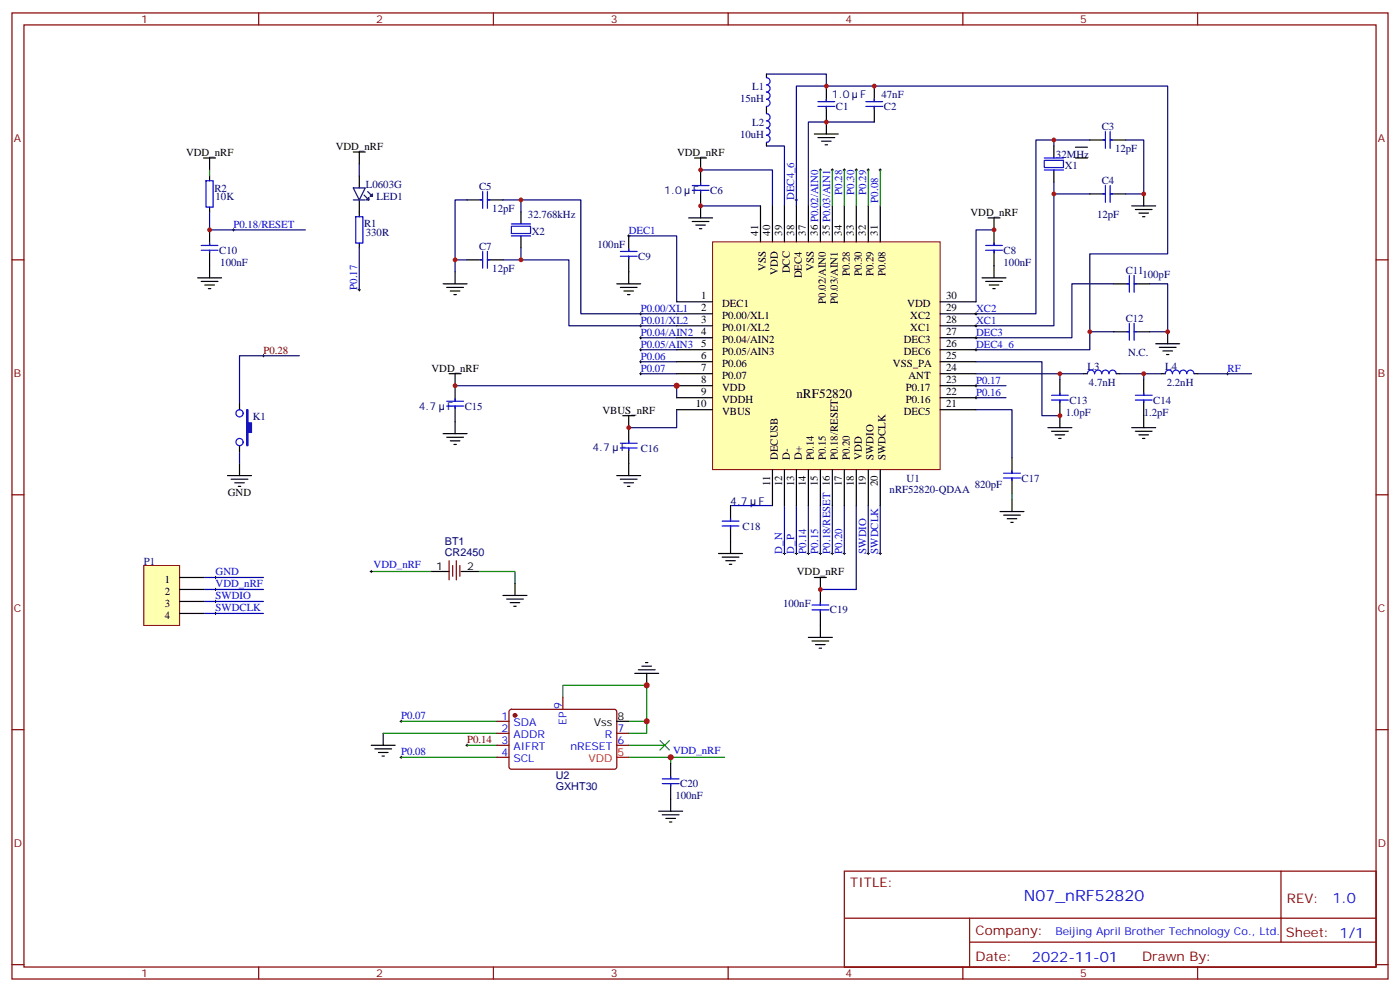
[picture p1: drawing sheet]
<svg xmlns="http://www.w3.org/2000/svg" width="412mm" height="292mm" viewBox="0 0 412 292" stroke-linecap="round" stroke-linejoin="round" font-family="sans-serif">
<g fill="none" stroke="#870000" stroke-width=".35">
<path d="M3.5 3.8h405.4v284.3h-405.4zM7.1 7.3h398.2v277.3h-398.2zM76.2 3.8v3.5M145.3 3.8v3.5M214.5 3.8v3.5M283.6 3.8v3.5M352.8 3.8v3.5M3.5 76.5h3.6M405.3 76.5h3.6M3.5 145.6h3.6M405.3 145.6h3.6M3.5 214.8h3.6"/>
<path d="M405.3 214.8h3.6M248.7 256.4h156.6v28.2h-156.6zM377.3 256.4v20.9M248.7 270.2h156.5M285.6 277.3h119.6M285.6 270.2v14.2M3.5 283.9h3.6M76.2 284.6v3.5M145.3 284.6v3.5M214.5 284.6v3.5M283.6 284.6v3.5M352.8 284.6v3.5"/>
<path d="M405.3 283.9h3.6"/>
</g>
<g fill="none" stroke="#000" stroke-width=".29">
<path d="M234.2 58.8h.7M234.6 58.5v.7M241.3 50h.7M241.7 49.7v.7M244.8 50h.7M245.2 49.7v.7M248.4 50h.7M248.7 49.7v.7M251.9 50h.7M252.2 49.7v.7M255.4 50h.7M255.8 49.7v.7"/>
<path d="M258.9 50h.7M259.3 49.7v.7M68.4 67.7h.7M68.8 67.3v.7M184.9 69.4h.7M185.2 69.1v.7M105.5 85.3h.7M105.8 84.9v.8M188.4 92.4h.7M188.4 95.9h.7M188.4 99.4h.7M188.7 92v.7"/>
<path d="M188.7 95.5v.7M188.7 99.1v.7M287.2 92.4h.7M287.2 95.9h.7M287.2 99.4h.7M287.5 92v.7M287.5 95.5v.7M287.5 99.1v.7M77.3 104.7h.7M77.6 104.4v.7M188.4 110h.7M188.4 106.5h.7"/>
<path d="M188.4 102.9h.7M188.7 102.6v.7M188.7 106.1v.7M188.7 109.6v.7M287.2 102.9h.7M287.2 117.1h.7M287.2 113.5h.7M287.5 102.6v.7M287.5 113.2v.7M287.5 116.7v.7M361.2 110h.7M361.6 109.6v.7"/>
<path d="M63.1 170h.8M63.1 173.5h.8M63.1 177h.8M63.5 169.6v.7M63.5 173.1v.7M63.5 176.7v.7M230.7 162.9h.7M231.1 162.6v.7M234.2 162.9h.7M234.6 162.6v.7M237.8 162.9h.7M238.1 162.6v.7"/>
<path d="M241.3 162.9h.7M241.7 162.6v.7M244.8 162.9h.7M245.2 162.6v.7M248.4 162.9h.7M248.7 162.6v.7M255.4 162.9h.7M255.8 162.6v.7M258.9 162.9h.7M259.3 162.6v.7M63.1 180.6h.8M63.5 180.2v.7"/>
</g>
<g fill="none" stroke="#000" stroke-width=".35">
<path d="M239.9 39.4h7M243.4 35.9v3.5M60 46.5h3.5M61.7 46.5v3.5M104.1 44.7h3.5M105.8 44.7v3.6M204.6 46.5h3.5M206.4 46.5v3.5M240.9 40.5h5M242 41.6h2.8M243.1 42.6h.7M336.9 57.1v3.5"/>
<path d="M61.7 78.2v3.6M202.8 64.1h7.1M203.9 65.2h4.9M205 66.3h2.8M206 67.3h.7M206.4 60.6v3.5M291 64.1h3.6M292.8 64.1v3.6M292.8 78.2v3.6M333.4 60.6h7M334.4 61.7h5M335.5 62.7h2.8"/>
<path d="M336.5 63.8h.8M58.2 81.8h7.1M59.3 82.8h4.9M60.3 83.9h2.8M61.4 84.9h.7M130.5 83.5h7.1M131.6 84.6h4.9M132.6 85.7h2.9M133.7 86.7h.7M134.1 80v3.5M181.7 83.5h7M182.7 84.6h5"/>
<path d="M183.8 85.7h2.8M184.9 86.7h.7M185.2 80v3.5M289.3 81.8h7M290.3 82.8h5M291.4 83.9h2.8M292.5 84.9h.7M344 97.6v3.6M132.3 110h3.5M134.1 110v3.5M340.4 101.2h7.1M341.5 102.2h4.9"/>
<path d="M342.5 103.3h2.9M343.6 104.4h.7M67 140h7.1M70.6 136.5v3.5M130.5 127.6h7.1M131.6 128.7h4.9M132.6 129.8h2.9M133.7 130.8h.7M134.1 124.1v3.5M181.7 140h7M183.4 122.3h3.6M185.2 122.3v3.6"/>
<path d="M185.2 136.5v3.5M308.7 125.9h7M309.7 126.9h5M310.8 128h2.8M311.9 129h.7M312.2 122.3v3.6M333.4 125.9h7M334.4 126.9h5M335.5 128h2.8M336.5 129h.8M336.9 122.3v3.6M68.1 141h4.9"/>
<path d="M69.1 142.1h2.9M70.2 143.2h.7M182.7 141h5M183.8 142.1h2.8M184.9 143.2h.7M215.2 159.4v3.5M294.6 150.6h7M295.6 151.6h5M296.7 152.7h2.8M297.7 153.7h.7M298.1 147v3.6M211.7 162.9h7"/>
<path d="M212.7 164h5M213.8 165h2.8M214.8 166.1h.7M239.9 170h3.5M241.7 170v3.5M238.1 187.6h7.1M239.2 188.7h4.9M240.2 189.7h2.9M241.3 190.8h.7M241.7 184.1v3.5"/>
</g>
<g fill="none" stroke="#000080" stroke-width=".35">
<path d="M225.8 21.8h17.6v3.5h-8.8v35.3M243.4 25.3h100.6v49.4h-23v22.9M257.5 35.9h-19.4v24.7M105.8 48.3v3.5M137.6 58.8h-3.5v21.2M148.2 58.8h22.9v33.6h28.2M153.5 58.8v3.6M206.4 50h21.1v10.6M225.8 43h5.3v17.6M310.4 41.2v1.8M310.4 53.6v3.5M321 57.1h-10.6v38.8h-22.9"/>
<path d="M321 41.2h-15.8v51.2h-17.7M331.6 41.2h5.3v15.9h-5.3M61.7 62.4v5.3h28.3M134.1 76.5h3.5M148.2 76.5h19.4v19.4h31.7M153.5 73v3.5M185.2 69.4h14.1v19.4M206.4 60.6h17.6M292.8 67.7h-5.3v21.1M188.7 99.4h10.6M328.1 97.6h-7.1v5.3h-33.5M328.1 83.5h-12.4v15.9h-28.2"/>
<path d="M338.7 83.5h5.3v14.1h-5.3M88.2 104.7h-17.6v14.1M134.1 113.5h65.2v3.6M188.7 102.9h10.6M188.7 106.5h10.6M188.7 110h10.6M287.5 106.5h19.4v15.8h5.3M287.5 110h31.8M287.5 117.1h8.8M287.5 113.5h8.8M312.2 110v1.8M329.8 110h12.4"/>
<path d="M336.9 110v1.8M352.8 110h15.9M70.6 132.9v3.6M199.3 120.6v5.3h-14.1M287.5 120.6h10.6v14.1M215.2 148.8h12.3M231.1 148.8v14.1M234.6 148.8v14.1M238.1 148.8v14.1M241.7 148.8v14.1M245.2 148.8v14.1M248.7 148.8v14.1"/>
<path d="M252.2 148.8v24.7h-10.5M255.8 148.8v14.1M259.3 148.8v14.1M60 170h17.6M60 173.5h17.6M60 177h17.6M60 180.6h17.6"/>
</g>
<path d="M42.3 166.4h10.6v17.7h-10.6z" fill="#ffffb0" stroke="#800000" stroke-width=".29"/>
<g fill="none" stroke="#000" stroke-width=".35">
<path d="M225.8 21.8v1.1M225.8 31.3v2.1M243.4 25.3v4.6M243.4 31.3v4.6M257.5 25.3v4.6M257.5 31.3v4.6M137.6 58.8h4.6M143.6 58.8h4.6M206.4 50v4.6M206.4 56v4.6M225.8 41.9v1.1M310.4 43v3.5"/>
<path d="M310.4 50v3.6M316.8 46.5h3.5M316.8 43.3h3.5M321 57.1h4.6M321 41.2h4.6M327 57.1h4.6M327 41.2h4.6M137.6 76.5h4.6M143.6 76.5h4.6M153.5 62.4v3.5M153.5 69.4v3.6M185.2 69.4v4.6"/>
<path d="M185.2 75.4v4.6M292.8 67.7v4.5M292.8 73.7v4.5M328.1 83.5h4.6M328.1 97.6h4.6M334.1 83.5h4.6M334.1 97.6h4.6M134.1 113.5v4.6M134.1 119.5v4.6M312.2 111.8v4.5M312.2 117.8v4.5M319.3 110h1"/>
<path d="M328.8 110h1M336.9 111.8v4.5M336.9 117.8v4.5M342.2 110h1.1M351.7 110h1.1M185.2 125.9v4.6M185.2 131.9v4.6M298.1 134.7v4.6M215.2 148.8v4.6M215.2 154.8v4.6M298.1 140.7v4.6M52.9 170h7.1"/>
<path d="M52.9 173.5h7.1M52.9 177h7.1M241.7 173.5v4.6M241.7 179.5v4.6M52.9 180.6h7.1"/>
</g>
<g fill="none" stroke="#00f" stroke-width=".35">
<path d="M225.8 22.9a1.06 1.06 0 0 1 1 1 1.06 1.06 0 0 1-1 1.1 1.06 1.06 0 0 1 1 1 1.06 1.06 0 0 1-1 1.1 1.06 1.06 0 0 1 1 1.1 1.06 1.06 0 0 1-1 1 1.06 1.06 0 0 1 1 1.1 1.06 1.06 0 0 1-1 1M225.8 33.4a1.06 1.06 0 0 1 1 1.1 1.06 1.06 0 0 1-1 1.1 1.06 1.06 0 0 1 1 1 1.06 1.06 0 0 1-1 1.1 1.06 1.06 0 0 1 1 1 1.06 1.06 0 0 1-1 1.1 1.06 1.06 0 0 1 1 1.1 1.06 1.06 0 0 1-1 1M240.9 29.9h5M240.9 31.3h5M243.4 29.2v.7M243.4 31.3v.7M255.1 29.9h4.9M255.1 31.3h4.9M257.5 29.2v.7M257.5 31.3v.7M325.6 38.7v5M327 38.7v5"/>
<path d="M141.5 58.8h.7M142.2 56.4v4.9M143.6 56.4v4.9M143.6 58.8h.7M203.9 56h4.9M203.9 54.6h4.9M206.4 53.9v.7M206.4 56v.7M307.6 47.2h5.7v2.1h-5.7zM307.6 50h5.7M307.6 46.5h5.7M324.9 57.1h.7"/>
<path d="M324.9 41.2h.7M325.6 54.6v4.9M327 54.6v4.9M327 57.1h.7M327 41.2h.7M141.5 76.5h.7M142.2 74v5M143.6 74v5M143.6 76.5h.7M150.6 66.6h5.7v2.1h-5.7zM150.6 65.9h5.7M150.6 69.4h5.7"/>
<path d="M182.7 75.4h5M182.7 74h5M185.2 73.3v.7M185.2 75.4v.7M290.3 73.7h5M290.3 72.2h5M292.8 71.5v.7M292.8 73.7v.7M332 83.5h.7M332 97.6h.7M332.7 81.1v4.9M332.7 95.2v4.9"/>
<path d="M334.1 81.1v4.9M334.1 95.2v4.9M334.1 83.5h.7M334.1 97.6h.7M131.6 119.5h4.9M131.6 118.1h4.9M134.1 117.4v.7M134.1 119.5v.7M309.7 116.3h5M309.7 117.8h5M312.2 115.6v.7M312.2 117.8v.7"/>
<path d="M320.3 110a1.06 1.06 0 0 1 1.1-1.1 1.06 1.06 0 0 1 1 1.1 1.06 1.06 0 0 1 1.1-1.1 1.06 1.06 0 0 1 1.1 1.1 1.06 1.06 0 0 1 1-1.1 1.06 1.06 0 0 1 1.1 1.1 1.06 1.06 0 0 1 1-1.1 1.06 1.06 0 0 1 1.1 1.1M334.4 116.3h5M334.4 117.8h5M336.9 115.6v.7M336.9 117.8v.7M343.3 110a1.06 1.06 0 0 1 1-1.1 1.06 1.06 0 0 1 1.1 1.1 1.06 1.06 0 0 1 1-1.1 1.06 1.06 0 0 1 1.1 1.1 1.06 1.06 0 0 1 1-1.1 1.06 1.06 0 0 1 1.1 1.1 1.06 1.06 0 0 1 1.1-1.1 1.06 1.06 0 0 1 1 1.1M182.7 131.9h5M182.7 130.5h5M185.2 129.8v.7M185.2 131.9v.7M295.6 139.3h5M298.1 138.6v.7"/>
<path d="M212.7 154.8h5M212.7 153.4h5M215.2 152.7v.7M215.2 154.8v.7M295.6 140.7h5M298.1 140.7v.7M239.2 179.5h4.9M239.2 178.1h4.9M241.7 177.4v.7M241.7 179.5v.7"/>
</g>
<path d="M209.9 71.2h67v67h-67z" fill="#ffffb0" stroke="#800000" stroke-width=".29"/>
<g fill="none" stroke="#000" stroke-width=".35">
<path d="M61.7 51.8v1.4M105.8 51.8v3.5M105.8 58.8v5M61.7 61v1.4M61.7 67.7v4.5M61.7 73.7v4.5M105.8 71.5v1.5M224 60.6v10.6M227.5 60.6v10.6M231.1 60.6v10.6M234.6 60.6v10.6M238.1 60.6v10.6"/>
<path d="M241.7 60.6v10.6M245.2 60.6v10.6M248.7 60.6v10.6M252.2 60.6v10.6M255.8 60.6v10.6M259.3 60.6v10.6M199.3 88.8h10.6M199.3 99.4h10.6M199.3 95.9h10.6M199.3 92.4h10.6M276.9 88.8h10.6M276.9 99.4h10.6"/>
<path d="M276.9 95.9h10.6M276.9 92.4h10.6M70.6 118.8v1.8M199.3 106.5h10.6M199.3 110h10.6M199.3 102.9h10.6M199.3 113.5h10.6M199.3 117.1h10.6M276.9 106.5h10.6M276.9 110h10.6M276.9 102.9h10.6M276.9 113.5h10.6"/>
<path d="M276.9 117.1h10.6M70.6 131.2v1.7M199.3 120.6h10.6M227.5 138.2v10.6M231.1 138.2v10.6M234.6 138.2v10.6M238.1 138.2v10.6M241.7 138.2v10.6M245.2 138.2v10.6M248.7 138.2v10.6M252.2 138.2v10.6M255.8 138.2v10.6"/>
<path d="M259.3 138.2v10.6M276.9 120.6h10.6M127 168.2h5.3M135.8 168.2h5.3M148.2 175.3h7M149.2 176.3h5M150.3 177.4h2.8M151.3 178.4h.7M151.7 171.7v3.6M187 198.2h7M188 197.1h5M189.1 196.1h2.8"/>
<path d="M190.1 195h.8M190.5 198.2v3.5M109.4 219.4h7M112.9 215.8v3.6M181.7 212.3h3.5M110.4 220.4h5M111.5 221.5h2.8M112.5 222.5h.7M194 238.8h7.1M195.1 239.8h4.9M197.6 224.6v4.6M197.6 230.6v8.2"/>
<path d="M196.1 240.9h2.9M197.2 241.9h.7"/>
</g>
<g fill="none" stroke="#00f" stroke-width=".35">
<path d="M60.7 53.2h2.1v7.8h-2.1zM59.3 72.2h4.9M59.3 73.7h4.9M61.7 71.5v.7M61.7 73.7v.7M104.8 63.8h2.1v7.7h-2.1zM195.1 230.6h4.9M195.1 229.2h4.9M197.6 228.5v.7M197.6 230.6v.8"/>
<circle cx="70.6" cy="121.6" r="1.06"/>
<circle cx="70.6" cy="130.1" r="1.06"/>
</g>
<path d="M72.7 120.6h.3v3.9h1.1v2.8h-1.1v3.9h-.3z" fill="#00f" stroke="#00f" stroke-width=".35"/>
<path d="M104.1 55.3h3.5l-1.8 3.5zM104.1 58.8h3.5M107.2 57.4l1.5 1.4v-.7l-.8 .7h.8M108.3 56.4l1.4 1.4v-.7l-.7 .7h.7" fill="none" stroke="#120380" stroke-width=".35"/>
<path d="M105.8 73v12.3" fill="none" stroke="#000080" stroke-width=".35"/>
<g fill="none" stroke="#008700" stroke-width=".35">
<path d="M61.7 50v1.8M241.7 50v10.6M245.2 50v10.6M248.7 50v10.6M252.2 50v10.6M255.8 50v10.6M259.3 50v10.6M298.1 145.3v1.7M109.4 168.2h17.6M141.1 168.2h10.6v3.5M112.9 215.8h33.5M118.2 212.3h28.2"/>
<path d="M137.6 219.4h8.8M165.8 205.2v-3.5h24.7v10.6h-5.3M185.2 219.4h10.6M190.5 212.3v3.5h-5.3M118.2 222.9h28.2M185.2 222.9h28.2M197.6 222.9v1.7"/>
</g>
<path d="M109 168.2h.7M109.4 167.9v.7M117.8 212.3h.7M118.2 211.9v.8M137.2 219.4h.7M137.6 219v.7M117.8 222.9h.7M118.2 222.5v.7M197.2 222.9h.7M197.6 222.5v.7" fill="none" stroke="#000" stroke-width=".29"/>
<path d="M194.4 217.9l2.8 2.9M197.2 217.9l-2.8 2.9" fill="none" stroke="#3c3" stroke-width=".35"/>
<path d="M132.3 165v5.7M133.3 166.4v3.2M134.4 165v5.7M135.5 166.4v3.2M146.4 212.3h3.5M146.4 215.8h3.5M146.4 219.4h3.5M150.2 209l.4-.2h30.6l.5 .7-.1 16.5-.6 .4-30.6-.1-.5-.6v-16.2zM165.8 205.2v3.6M181.7 215.8h3.5M181.7 219.4h3.5M146.4 222.9h3.5" fill="none" stroke="#870000" stroke-width=".35"/>
<circle cx="151.7" cy="210.5" r=".53" fill="#870000" stroke="#870000" stroke-width=".35"/>
<path d="M181.7 222.9h3.5" fill="none" stroke="#f00" stroke-width=".35"/>
<g fill="#c00">
<circle cx="61.7" cy="67.7" r=".71"/>
<circle cx="134.1" cy="113.5" r=".71"/>
<circle cx="134.1" cy="76.5" r=".71"/>
<circle cx="153.5" cy="76.5" r=".71"/>
<circle cx="153.5" cy="58.8" r=".71"/>
<circle cx="206.4" cy="60.6" r=".71"/>
<circle cx="206.4" cy="50" r=".71"/>
<circle cx="241.7" cy="173.5" r=".71"/>
<circle cx="243.4" cy="35.9" r=".71"/>
<circle cx="243.4" cy="25.3" r=".71"/>
<circle cx="257.5" cy="25.3" r=".71"/>
<circle cx="292.8" cy="67.7" r=".71"/>
<circle cx="310.4" cy="57.1" r=".71"/>
<circle cx="310.4" cy="41.2" r=".71"/>
<circle cx="312.2" cy="122.3" r=".71"/>
<circle cx="312.2" cy="110" r=".71"/>
<circle cx="321" cy="97.6" r=".71"/>
<circle cx="336.9" cy="110" r=".71"/>
<circle cx="336.9" cy="57.1" r=".71"/>
<circle cx="344" cy="97.6" r=".71"/>
<circle cx="199.3" cy="113.5" r=".88"/>
<circle cx="185.2" cy="125.9" r=".71"/>
<circle cx="197.6" cy="222.9" r=".88"/>
<circle cx="190.5" cy="212.3" r=".88"/>
<circle cx="190.5" cy="201.7" r=".88"/>
</g>
<text font-size="4.6" fill="#00f" x="301.6" y="265.2">N07_nRF52820</text>
<g font-size="4.2" fill="#00f">
<text x="392.5" y="265.7">1.0</text>
<text x="304" y="283">2022-11-01</text>
</g>
<text font-size="3.9" x="234.6" y="117.1">nRF52820</text>
<g font-size="3.9" fill="#800">
<text x="250.5" y="261">TITLE:</text>
<text x="379.1" y="265.7">REV:</text>
<text x="287.4" y="275.2">Company:</text>
<text x="378.7" y="275.8">Sheet: 1/1</text>
<text x="287.4" y="282.9">Date:</text>
<text x="336.4" y="282.9">Drawn By:</text>
</g>
<g font-size="3.2" fill="#800">
<text x="41.6" y="6.8">1</text>
<text x="110.8" y="6.8">2</text>
<text x="179.9" y="6.8">3</text>
<text x="249.1" y="6.8">4</text>
<text x="318.2" y="6.8">5</text>
<text x="4.1" y="41.9">A</text>
<text x="405.9" y="41.9">A</text>
<text x="4.1" y="111.1">B</text>
<text x="405.9" y="111.1">B</text>
<text x="4.1" y="180.2">C</text>
<text x="405.9" y="180.2">C</text>
<text x="4.1" y="249.3">D</text>
<text x="405.9" y="249.3">D</text>
<text x="41.6" y="287.6">1</text>
<text x="110.8" y="287.6">2</text>
<text x="179.9" y="287.6">3</text>
<text x="249.1" y="287.6">4</text>
<text x="318.2" y="287.6">5</text>
</g>
<g font-size="3.2" fill="#000080">
<text x="218" y="29.9">15nH</text>
<text x="221.5" y="26.4">L1</text>
<text x="245.1" y="28.8">1.0</text>
<text x="253.4" y="28.8">F</text>
<text x="259.7" y="28.8">47nF</text>
<text x="246.2" y="32.4">C1</text>
<text x="260.3" y="32.4">C2</text>
<text x="218" y="40.5">10uH</text>
<text x="221.5" y="37">L2</text>
<text x="324.6" y="38.4">C3</text>
<text x="311.1" y="46.5">32MHz</text>
<text x="328.5" y="44.7">12pF</text>
<text x="313.6" y="49.7">X1</text>
<text x="63.1" y="56.4">R2</text>
<text x="63.5" y="58.8">10K</text>
<text x="107.8" y="55.3">L0603G</text>
<text x="110.9" y="58.8">LED1</text>
<text x="141.1" y="56">C5</text>
<text x="195.7" y="57.1">1.0</text>
<text x="204" y="57.1">F</text>
<text x="209.2" y="57.1">C6</text>
<text x="324.6" y="54.3">C4</text>
<text x="145" y="62.4">12pF</text>
<text x="155.5" y="64.1">32.768kHz</text>
<text x="323.2" y="64.1">12pF</text>
<text x="107.2" y="67">R1</text>
<text x="107.8" y="69.4">330R</text>
<text x="156.6" y="69.1">X2</text>
<text x="64.6" y="74.7">C10</text>
<text x="141.1" y="73.7">C7</text>
<text x="176" y="72.9">100nF</text>
<text x="188" y="76.5">C9</text>
<text x="295.6" y="74.7">C8</text>
<text x="64.9" y="78.2">100nF</text>
<text x="145" y="80">12pF</text>
<text x="295.6" y="78.2">100nF</text>
<text x="331.6" y="80.7">C11</text>
<text x="336.5" y="81.7">100pF</text>
<text x="331.6" y="94.8">C12</text>
<text x="332.3" y="104.7">N.C.</text>
<text x="320.3" y="108.9">L3</text>
<text x="320.8" y="113.5">4.7nH</text>
<text x="343.3" y="108.9">L4</text>
<text x="343.7" y="113.5">2.2nH</text>
<text x="315" y="118.8">C13</text>
<text x="339.7" y="118.8">C14</text>
<text x="74.4" y="123.8">K1</text>
<text x="123.4" y="120.5">4.7</text>
<text x="131.7" y="120.5">F</text>
<text x="136.9" y="120.6">C15</text>
<text x="314" y="122.3">1.0pF</text>
<text x="336.9" y="122.3">1.2pF</text>
<text x="174.5" y="132.9">4.7</text>
<text x="182.9" y="132.9">F</text>
<text x="188.7" y="132.9">C16</text>
<text x="267.1" y="141.7">U1</text>
<text x="287.1" y="143.5">820pF</text>
<text x="300.9" y="141.7">C17</text>
<text x="215.1" y="148.8">4.7</text>
<text x="223.4" y="148.8">F</text>
<text x="262.1" y="145.2">nRF52820-QDAA</text>
<text x="218.7" y="155.9">C18</text>
<text x="131" y="160.3">BT1</text>
<text x="42.3" y="166.4">P1</text>
<text x="131" y="163.5">CR2450</text>
<text x="230.7" y="178.8">100nF</text>
<text x="244.5" y="180.6">C19</text>
<text x="163.7" y="232.4">GXHT30</text>
<text x="163.7" y="229.2">U2</text>
<text x="200.4" y="231.7">C20</text>
<text x="198.9" y="235.2">100nF</text>
</g>
<g font-size="3.2">
<text x="54.8" y="45.9">VDD_nRF</text>
<text x="98.9" y="44.1">VDD_nRF</text>
<text x="199.4" y="45.9">VDD_nRF</text>
<text x="285.9" y="63.5">VDD_nRF</text>
<text x="223.3" y="69.4" transform="rotate(-90 223.3 69.4)">41</text>
<text x="226.8" y="69.4" transform="rotate(-90 226.8 69.4)">40</text>
<text x="230.4" y="69.4" transform="rotate(-90 230.4 69.4)">39</text>
<text x="233.9" y="69.4" transform="rotate(-90 233.9 69.4)">38</text>
<text x="237.4" y="69.4" transform="rotate(-90 237.4 69.4)">37</text>
<text x="240.9" y="69.4" transform="rotate(-90 240.9 69.4)">36 P0.02/AIN0</text>
<text x="244.5" y="69.4" transform="rotate(-90 244.5 69.4)">35 P0.03/AIN1</text>
<text x="248" y="69.4" transform="rotate(-90 248 69.4)">34</text>
<text x="251.5" y="69.4" transform="rotate(-90 251.5 69.4)">33</text>
<text x="255.1" y="69.4" transform="rotate(-90 255.1 69.4)">32</text>
<text x="258.6" y="69.4" transform="rotate(-90 258.6 69.4)">31</text>
<text x="225.6" y="79.8" transform="rotate(-90 225.6 79.8)">VSS</text>
<text x="229.1" y="80.9" transform="rotate(-90 229.1 80.9)">VDD</text>
<text x="232.7" y="80.5" transform="rotate(-90 232.7 80.5)">DCC</text>
<text x="236.2" y="81.9" transform="rotate(-90 236.2 81.9)">DEC4</text>
<text x="239.7" y="79.8" transform="rotate(-90 239.7 79.8)">VSS</text>
<text x="250.3" y="81.3" transform="rotate(-90 250.3 81.3)">P0.28</text>
<text x="253.8" y="81.3" transform="rotate(-90 253.8 81.3)">P0.30</text>
<text x="257.4" y="81.3" transform="rotate(-90 257.4 81.3)">P0.29</text>
<text x="260.9" y="81.3" transform="rotate(-90 260.9 81.3)">P0.08</text>
<text x="206.6" y="88.1">1</text>
<text x="243.2" y="89.4" transform="rotate(-90 243.2 89.4)">P0.02/AIN0</text>
<text x="246.8" y="89.4" transform="rotate(-90 246.8 89.4)">P0.03/AIN1</text>
<text x="278.7" y="88.1">30</text>
<text x="206.6" y="91.7">2</text>
<text x="206.6" y="95.2">3</text>
<text x="212.7" y="90.4">DEC1</text>
<text x="212.7" y="93.9">P0.00/XL1</text>
<text x="267.3" y="90.4">VDD</text>
<text x="268.1" y="93.9">XC2</text>
<text x="278.7" y="95.2">28</text>
<text x="278.7" y="91.7">29</text>
<text x="206.6" y="98.7">4</text>
<text x="212.7" y="97.5">P0.01/XL2</text>
<text x="212.7" y="101">P0.04/AIN2</text>
<text x="266.2" y="101">DEC3</text>
<text x="268.1" y="97.5">XC1</text>
<text x="278.7" y="98.7">27</text>
<text x="206.6" y="102.2">5</text>
<text x="206.6" y="105.8">6</text>
<text x="212.7" y="104.5">P0.05/AIN3</text>
<text x="266.2" y="104.5">DEC6</text>
<text x="278.7" y="105.8">25</text>
<text x="278.7" y="102.2">26</text>
<text x="127.1" y="109.4">VDD_nRF</text>
<text x="206.6" y="109.3">7</text>
<text x="206.6" y="112.8">8</text>
<text x="212.7" y="111.6">P0.07</text>
<text x="212.7" y="108.1">P0.06</text>
<text x="263" y="108.1">VSS_PA</text>
<text x="267.6" y="111.6">ANT</text>
<text x="278.7" y="109.3">24</text>
<text x="278.7" y="112.8">23</text>
<text x="205" y="119.9">10</text>
<text x="206.6" y="116.3">9</text>
<text x="212.7" y="115.1">VDD</text>
<text x="212.7" y="118.6">VDDH</text>
<text x="266.8" y="118.6">P0.16</text>
<text x="266.8" y="115.1">P0.17</text>
<text x="278.7" y="116.3">22</text>
<text x="278.7" y="119.9">21</text>
<text x="177.5" y="121.7">VBUS_nRF</text>
<text x="212.7" y="122.2">VBUS</text>
<text x="266.2" y="122.2">DEC5</text>
<text x="229.1" y="135.4" transform="rotate(-90 229.1 135.4)">DECUSB</text>
<text x="232.7" y="135.4" transform="rotate(-90 232.7 135.4)">D-</text>
<text x="236.2" y="135.4" transform="rotate(-90 236.2 135.4)">D+</text>
<text x="239.7" y="135.4" transform="rotate(-90 239.7 135.4)">P0.14</text>
<text x="243.2" y="135.4" transform="rotate(-90 243.2 135.4)">P0.15</text>
<text x="246.8" y="135.4" transform="rotate(-90 246.8 135.4)">P0.18/RESET</text>
<text x="250.3" y="135.4" transform="rotate(-90 250.3 135.4)">P0.20</text>
<text x="253.8" y="135.4" transform="rotate(-90 253.8 135.4)">VDD</text>
<text x="257.4" y="135.4" transform="rotate(-90 257.4 135.4)">SWDIO</text>
<text x="260.9" y="135.4" transform="rotate(-90 260.9 135.4)">SWDCLK</text>
<text x="226.8" y="143.2" transform="rotate(-90 226.8 143.2)">11</text>
<text x="230.4" y="143.2" transform="rotate(-90 230.4 143.2)">12</text>
<text x="233.9" y="143.2" transform="rotate(-90 233.9 143.2)">13</text>
<text x="237.4" y="143.2" transform="rotate(-90 237.4 143.2)">14</text>
<text x="240.9" y="143.2" transform="rotate(-90 240.9 143.2)">15</text>
<text x="248" y="143.2" transform="rotate(-90 248 143.2)">17</text>
<text x="251.5" y="143.2" transform="rotate(-90 251.5 143.2)">18</text>
<text x="255.1" y="143.2" transform="rotate(-90 255.1 143.2)">19</text>
<text x="258.6" y="143.2" transform="rotate(-90 258.6 143.2)">20</text>
<text x="67.1" y="146">GND</text>
<text x="128.5" y="167.9">1</text>
<text x="137.6" y="167.9">2</text>
<text x="48.5" y="171.6">1</text>
<text x="234.7" y="169.3">VDD_nRF</text>
<text x="48.5" y="175.1">2</text>
<text x="48.5" y="178.6">3</text>
<text x="48.5" y="182.1">4</text>
<text x="174.9" y="213.7">Vss</text>
<text x="181.9" y="211.9">8</text>
</g>
<g font-size="3.2" fill="#00f">
<text x="234" y="58.8" transform="rotate(-90 234 58.8)">DEC4_6</text>
<text x="248.1" y="57.3" transform="rotate(-90 248.1 57.3)">P0.28</text>
<text x="251.6" y="57.3" transform="rotate(-90 251.6 57.3)">P0.30</text>
<text x="255.1" y="57.3" transform="rotate(-90 255.1 57.3)">P0.29</text>
<text x="258.6" y="59.6" transform="rotate(-90 258.6 59.6)">P0.08</text>
<text x="68.8" y="67">P0.18/RESET</text>
<text x="185.2" y="68.8">DEC1</text>
<text x="105.2" y="85.3" transform="rotate(-90 105.2 85.3)">P0.17</text>
<text x="188.7" y="91.7">P0.00/XL1</text>
<text x="188.7" y="95.2">P0.01/XL2</text>
<text x="287.5" y="95.2">XC1</text>
<text x="287.5" y="91.7">XC2</text>
<text x="188.7" y="98.8">P0.04/AIN2</text>
<text x="287.5" y="98.8">DEC3</text>
<text x="188.7" y="105.8">P0.06</text>
<text x="188.7" y="102.3">P0.05/AIN3</text>
<text x="287.5" y="102.3">DEC4_6</text>
<text x="188.7" y="109.4">P0.07</text>
<text x="287.5" y="112.9">P0.17</text>
<text x="361.6" y="109.4">RF</text>
<text x="287.5" y="116.4">P0.16</text>
<text x="110.1" y="167.3">VDD_nRF</text>
<text x="230.4" y="162.9" transform="rotate(-90 230.4 162.9)">D_N</text>
<text x="234" y="162.9" transform="rotate(-90 234 162.9)">D_P</text>
<text x="237.5" y="162.9" transform="rotate(-90 237.5 162.9)">P0.14</text>
<text x="241" y="162.9" transform="rotate(-90 241 162.9)">P0.15</text>
<text x="244.5" y="162.9" transform="rotate(-90 244.5 162.9)">P0.18/RESET 16</text>
<text x="248.1" y="162.9" transform="rotate(-90 248.1 162.9)">P0.20</text>
<text x="255.1" y="162.9" transform="rotate(-90 255.1 162.9)">SWDIO</text>
<text x="258.7" y="162.9" transform="rotate(-90 258.7 162.9)">SWDCLK</text>
<text x="63.5" y="169.3">GND</text>
<text x="63.5" y="172.9">VDD_nRF</text>
<text x="63.5" y="176.4">SWDIO</text>
<text x="63.5" y="179.9">SWDCLK</text>
<text x="165.5" y="208.8" transform="rotate(-90 165.5 208.8)">9</text>
<text x="118.2" y="211.7">P0.07</text>
<text x="147.7" y="211.9">1</text>
<text x="147.7" y="215.5">2</text>
<text x="151.2" y="213.7">SDA</text>
<text x="166.9" y="213.4" transform="rotate(-90 166.9 213.4)">EP</text>
<text x="181.9" y="215.5">7</text>
<text x="147.7" y="219">3</text>
<text x="151.2" y="217.2">ADDR</text>
<text x="151.2" y="220.8">AIFRT</text>
<text x="168" y="220.8">nRESET</text>
<text x="178.2" y="217.2">R</text>
<text x="181.9" y="219">6</text>
<text x="118.2" y="222.2">P0.08</text>
<text x="147.7" y="222.5">4</text>
<text x="151.2" y="224.3">SCL</text>
<text x="198.3" y="222">VDD_nRF</text>
<text x="310.9" y="275.2">Beijing April Brother Technology Co., Ltd.</text>
</g>
<g font-size="3.2" fill="#800000">
<text x="77.6" y="104.1">P0.28</text>
<text x="137.6" y="218.7">P0.14</text>
</g>
<g font-size="3.2" fill="#f00">
<text x="173.3" y="224.3">VDD</text>
<text x="181.9" y="222.5">5</text>
</g>
</svg>
